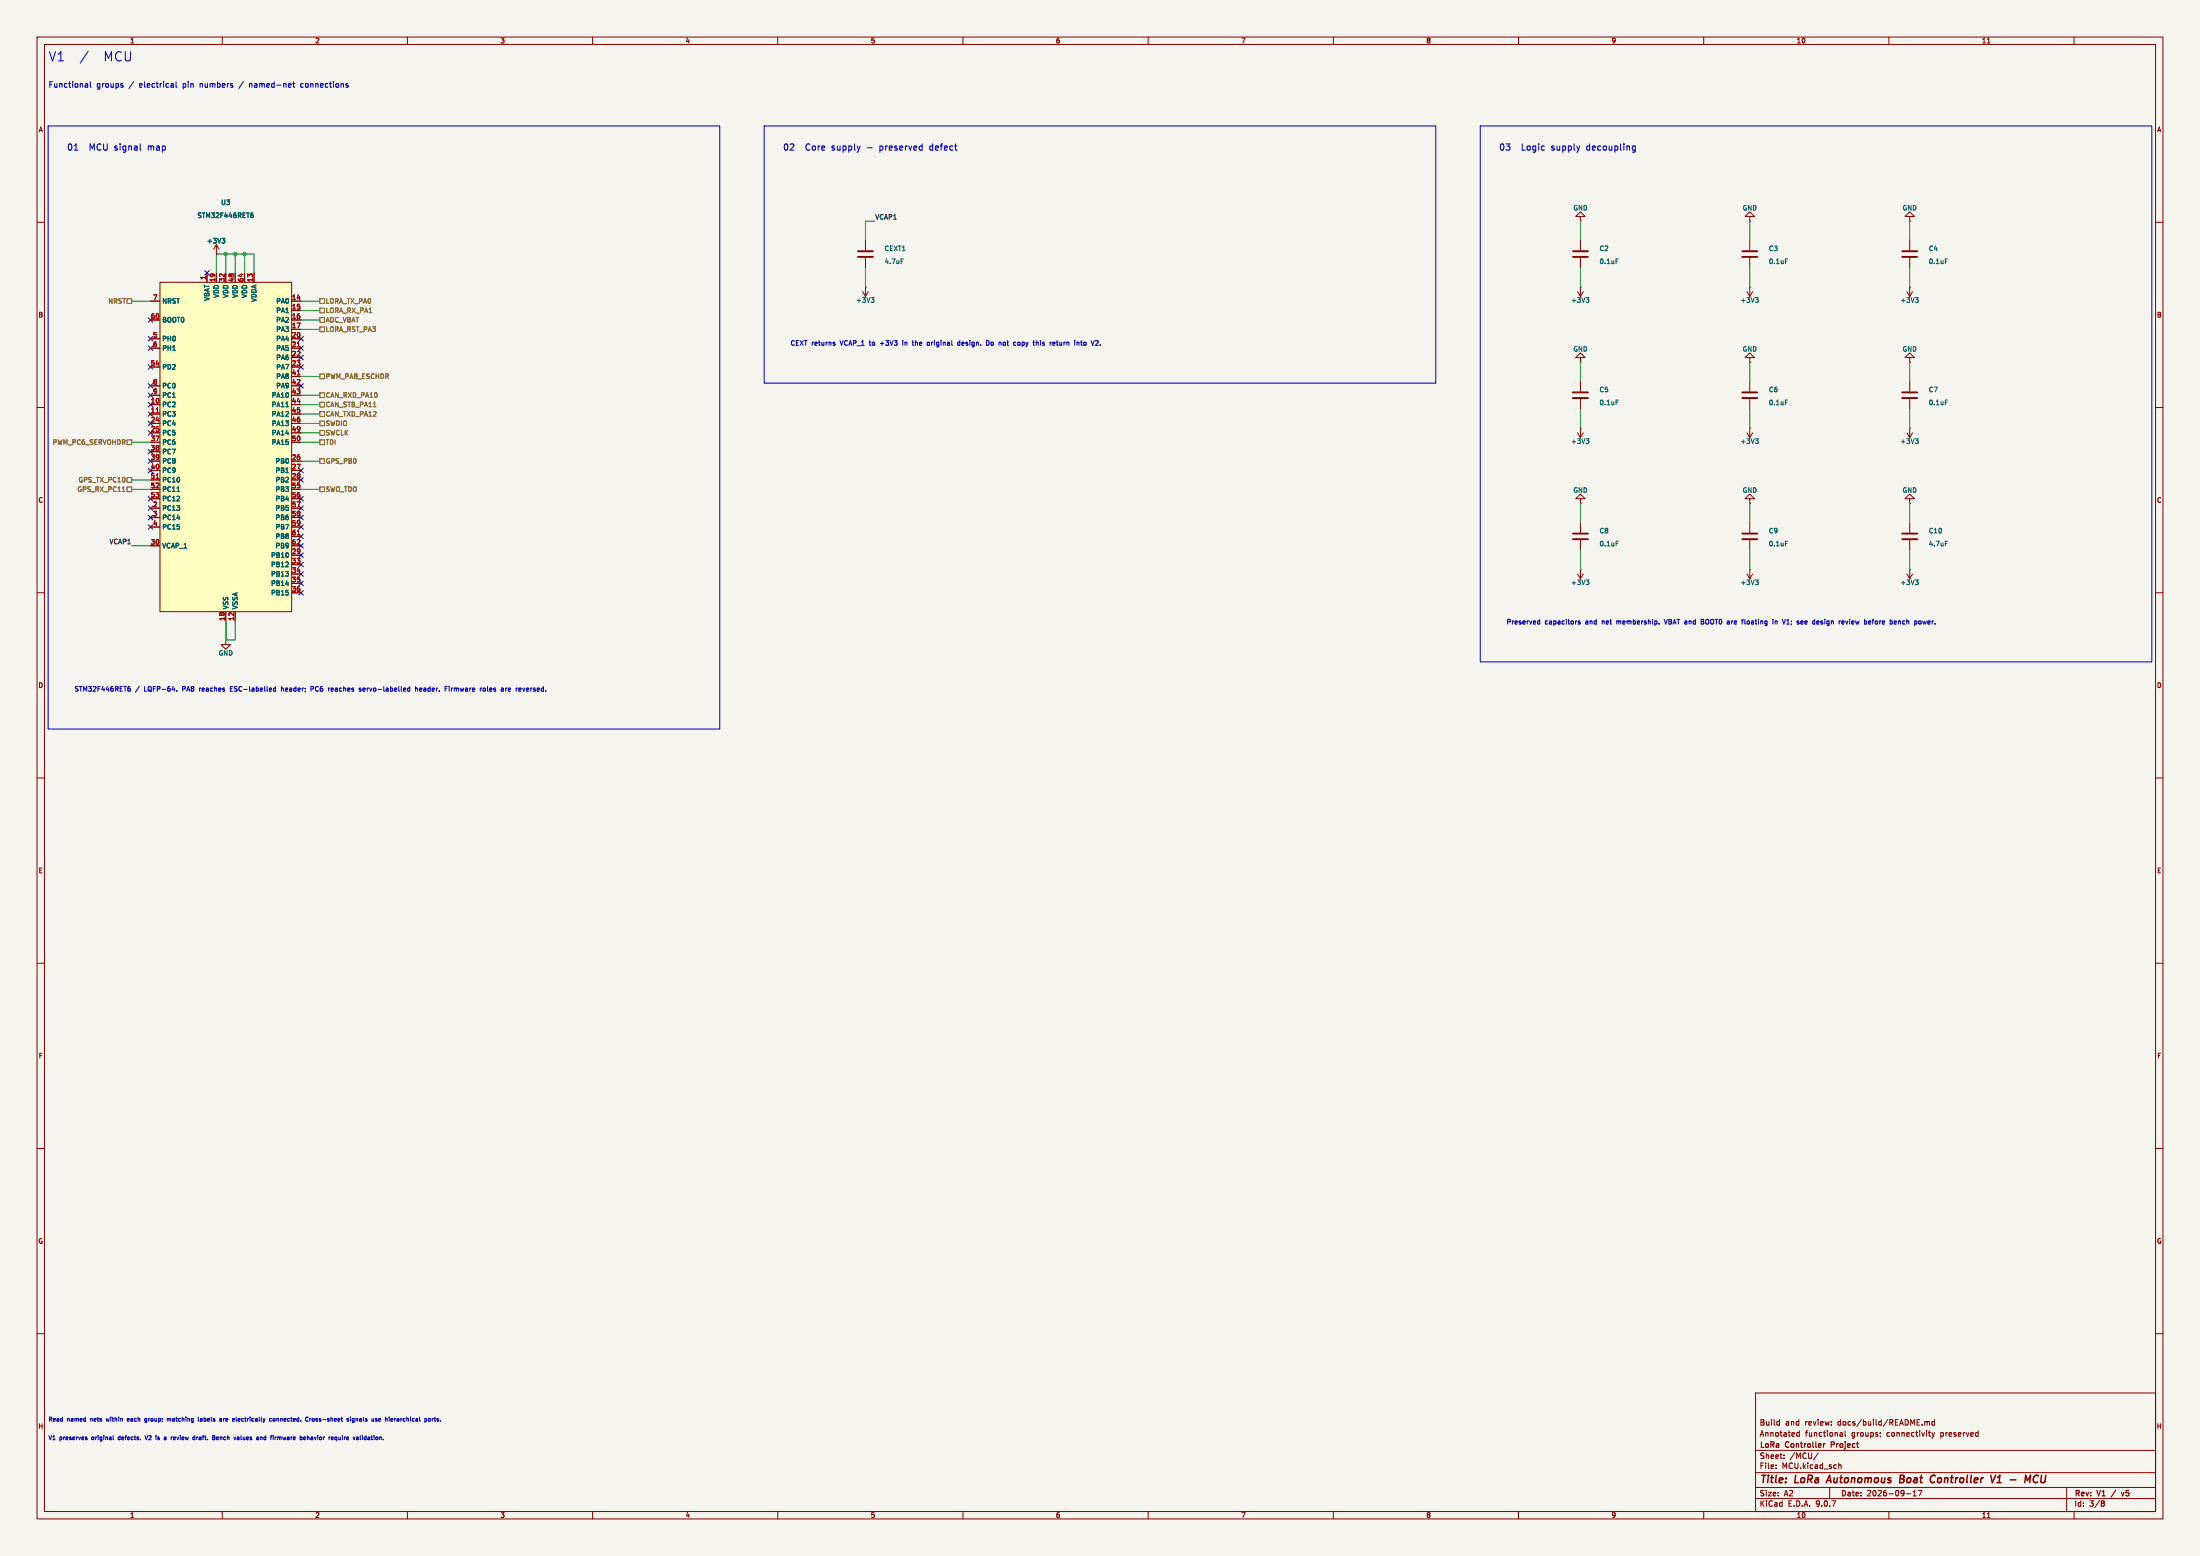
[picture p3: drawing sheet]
<svg xmlns="http://www.w3.org/2000/svg" width="594mm" height="420mm" viewBox="0 0 594 420" stroke-linecap="round" stroke-linejoin="round" font-family="sans-serif">
<path d="M0 0h594v420h-594z" fill="#f5f4ef" stroke="#f5f4ef" stroke-width=".27"/>
<g fill="none" stroke="#840000" stroke-width=".27">
<path d="M10 10h574v400h-574zM12 12h570v396h-570zM60 10v2M110 10v2M160 10v2M210 10v2M260 10v2M310 10v2M360 10v2M410 10v2M460 10v2M510 10v2"/>
<path d="M536.6 11.6h.7M560 10v2M472.4 58.4h1.3l-1.3-1.2-1.2 1.2h1.2v1.3M472.4 59.7h.1M515.6 58.4h1.3l-1.3-1.2-1.3 1.2h1.3v1.3M515.6 59.7h.1M10 60h2M58.4 68.6h.1M58.4 66l-.7 1.3M58.4 66l.8 1.3M58.4 66v2.6M232.9 78.7l.8 1.3"/>
<path d="M233.7 77.5h.1M233.7 77.5v2.5M234.4 78.7l-.7 1.3M426 78.7l.7 1.3M426.7 77.5h.1M426.7 64.8v2.8M426.7 69.6v2.8M426.7 77.5v2.5M427.5 78.7l-.8 1.3M471.7 78.7l.7 1.3M472.4 77.5h.1M472.4 64.8v2.8"/>
<path d="M472.4 69.6v2.8M472.4 77.5v2.5M473.2 78.7l-.8 1.3M514.9 78.7l.7 1.3M515.6 77.5h.1M515.6 64.8v2.8M515.6 69.6v2.8M515.6 77.5v2.5M516.4 78.7l-.8 1.3M582 60h2M426.7 96.5h1.3l-1.3-1.2-1.3 1.2h1.3v1.3M426.7 97.8h.1"/>
<path d="M472.4 96.5h1.3l-1.3-1.2-1.2 1.2h1.2v1.3M472.4 97.8h.1M10 110h2M426 116.8l.7 1.3M426.7 115.6h.1M426.7 102.9v2.8M426.7 107.7v2.8M426.7 115.6v2.5M427.5 116.8l-.8 1.3M471.7 116.8l.7 1.3M472.4 115.6h.1M472.4 102.9v2.8"/>
<path d="M472.4 107.7v2.8M472.4 115.6v2.5M473.2 116.8l-.8 1.3M582 110h2M426.7 134.6h1.3l-1.3-1.2-1.3 1.2h1.3v1.3M426.7 135.9h.1M472.4 134.6h1.3l-1.3-1.2-1.2 1.2h1.2v1.3M472.4 135.9h.1M426.7 141v2.8M426.7 145.8v2.8M471.7 154.9l.7 1.3M472.4 153.7h.1"/>
<path d="M472.4 153.7v2.5M473.2 154.9l-.8 1.3M10 160h2M582 160h2M10 210h2M582 210h2M10 260h2M582 260h2M10 310h2M582 310h2M10 360h2M474 376h108v32h-108z"/>
<path d="M582 360h2M474 397.5h108M474 391.5h108M479.5 396.2v.2M479.5 395.4v.2M480 383.7h.5M480.5 383.2v1.5M480.5 384.6l-.5 .1M481.7 393.5v.2M481.7 392.7v.2M485.1 387.4l.3 .3 .4-.1M485.8 386.2v1.5"/>
<path d="M485.8 386.7h-.4l-.3 .3M491 392.1l-1.3 1.9M496.5 394.9v1.5M496.5 395.5l.5-.1 .1 1M496.8 387.6h.7M496.8 386.7h.6l.1 1M497.5 387l-.7 .2M498.2 386.2v1.3l.2 .2M507.7 386.7v.2M507.7 387.6l-.1 .3M519.7 383.8l.4-.1 .2 .2M519.7 383.7v1"/>
<path d="M520.3 383.9l.2-.2h.4l.1 1M520.3 383.9v.8M520.7 386.7h.5M521.1 387.7h.1M521.6 386.7l.4 1M522 387.7l-.4 .5M522.3 386.7l-.3 1M522.3 383.7h-.4l-.3 .3 .1 .6h.6M522.3 383.2v1.5M60 408v2M110 408v2M160 408v2"/>
<path d="M210 408v2M260 408v2M310 408v2M360 408v2M410 408v2M460 408v2M474 404.5h108M474 401.5h108M494 401.5v3M510 408v2M514.7 403.2h1.2M516.5 403.8h.9"/>
<path d="M516.5 402.7l.5-.4v1.5M517.9 402.3h1l-.7 1.5M536.6 409.6h.7M558 401.5v6.5M560 408v2M567.6 405.1l.6 .3-.3 .3M567.6 405.7h.3M567.9 405.7l.3 .6-.6 .3"/>
</g>
<path d="M494.4 390h.6M495 389.2h-.6v1.5M571.3 402.2l-1.3 1.9M572.8 402.8l.3 1 .4-1" fill="none" stroke="#840000" stroke-width=".3"/>
<g fill="none" stroke="#840000" stroke-width=".4">
<path d="M494 398.2l-.9 2M513 399.1h.7M513.7 399.1l.2 .1M513.8 398.2h-.7l-.2 2 .9-.1M513.9 399.1h-.2M521.7 398.3l.5-.1 .3 .2M538.8 398.2l-.9 2M539.3 398.8l.7-.6-.3 2M542.8 399.4h1.5M550.3 398.4a.96 .96 0 0 0-1.3 .5 .96 .96 0 0 0 .7 1.3l.4-.2M522.3 400l-.4 .2M539.2 400.2h1.1"/>
<path d="M546.7 400.2l.2-2 .5 1.4 .9-1.4-.3 2"/>
</g>
<g fill="none" stroke="#006464" stroke-width=".27">
<path d="M59.9 64.3h.8l-.4 .5M60.5 64.8l.2 .3-.2 .5M436.3 69.9h.6M482.1 69.9h.6M525.2 69.9h.6M235.2 80.3h.8l-.4 .5M235.7 80.8l.3 .3-.3 .5M428.2 80.3h.8l-.4 .5M428.8 80.8l.2 .3-.2 .5M474 80.3h.7l-.4 .5M474.5 80.8l.2 .3-.2 .5M517.1 80.3h.8l-.4 .5"/>
<path d="M517.7 80.8l.2 .3-.2 .5M428.2 118.4h.8l-.4 .5M428.8 118.9l.2 .3-.2 .5M436.3 108h.6M474 118.4h.7l-.4 .5M474.5 118.9l.2 .3-.2 .5M482.1 108h.6M436.3 146.1h.6M474 156.5h.7l-.4 .5M474.5 157l.2 .3-.2 .5"/>
</g>
<path d="M424.7 67.8h4.1M424.7 69.3h4.1M470.4 67.8h4.1M470.4 69.3h4.1M513.6 67.8h4.1M513.6 69.3h4.1M424.7 105.9h4.1M424.7 107.4h4.1M470.4 105.9h4.1M470.4 107.4h4.1M424.7 144h4.1M424.7 145.5h4.1" fill="none" stroke="#840000" stroke-width=".51"/>
<path d="M43.2 76.2h35.5v88.9h-35.5z" fill="#ffffc2"/>
<g fill="none" stroke="#840000" stroke-width=".27">
<path d="M426.7 58.4h1.3l-1.3-1.2-1.3 1.2h1.3v1.3M426.7 59.7h.1M43.2 76.2h35.5v88.9h-35.5zM55.9 73.7v2.5M58.4 68.6h.1M58.4 73.7v2.5M61 73.7v2.5M63.5 73.7v2.5M66 73.7v2.5M68.6 73.7v2.5M233.7 64.8v2.8M233.7 69.6v2.8"/>
<path d="M40.6 81.3h2.6M40.6 86.4h2.6M40.6 91.4h2.6M40.6 94h2.6M40.6 99.1h2.6M78.7 81.3h2.6M78.7 86.4h2.6M78.7 91.4h2.6M78.7 94h2.6M78.7 99.1h2.6M78.7 83.8h2.6M78.7 88.9h2.6"/>
<path d="M78.7 96.5h2.6M515.6 96.5h1.3l-1.3-1.2-1.3 1.2h1.3v1.3M515.6 97.8h.1M40.6 104.1h2.6M40.6 106.7h2.6M40.6 109.2h2.6M40.6 111.8h2.6M40.6 114.3h2.6M40.6 116.8h2.6M40.6 119.4h2.6M78.7 104.1h2.6M78.7 106.7h2.6"/>
<path d="M78.7 109.2h2.6M78.7 111.8h2.6M78.7 114.3h2.6M78.7 116.8h2.6M78.7 119.4h2.6M78.7 101.6h2.6M514.9 116.8l.7 1.3M515.6 115.6h.1M515.6 102.9v2.8M515.6 107.7v2.8M515.6 115.6v2.5M516.4 116.8l-.8 1.3"/>
<path d="M40.6 121.9h2.6M40.6 124.5h2.6M40.6 127h2.6M40.6 129.5h2.6M40.6 132.1h2.6M40.6 134.6h2.6M40.6 137.2h2.6M40.6 139.7h2.6M78.7 124.5h2.6M78.7 127h2.6M78.7 129.5h2.6M78.7 132.1h2.6"/>
<path d="M78.7 134.6h2.6M78.7 137.2h2.6M78.7 139.7h2.6M515.6 134.6h1.3l-1.3-1.2-1.3 1.2h1.3v1.3M515.6 135.9h.1M40.6 142.2h2.6M40.6 147.3h2.6M78.7 142.2h2.6M78.7 147.3h2.6M78.7 144.8h2.6M78.7 149.9h2.6M78.7 152.4h2.6"/>
<path d="M78.7 154.9h2.6M78.7 157.5h2.6M426 154.9l.7 1.3M426.7 153.7h.1M426.7 153.7v2.5M427.5 154.9l-.8 1.3M472.4 141v2.8M472.4 145.8v2.8M514.9 154.9l.7 1.3M515.6 153.7h.1M515.6 141v2.8M515.6 145.8v2.8"/>
<path d="M515.6 153.7v2.5M516.4 154.9l-.8 1.3M61 172.7v1.3h1.2l-1.2 1.3-1.3-1.3h1.3M61 172.7h.1M61 165.1v2.5M63.5 165.1v2.5M78.7 160h2.6"/>
</g>
<path d="M80.3 93.6h.7M42.2 111.3h.7M80.3 101.2h.7M42.2 129.1h.7M80.3 144.4h.7" fill="none" stroke="#a90000" stroke-width=".27"/>
<g fill="none" stroke="#006464" stroke-width=".27">
<path d="M67.9 58l.5 .2-.1 .4-.4 .1M68.3 57.5h-.4M59.9 64.3h.8l-.4 .5M60.5 64.8l.2 .3-.2 .5M243.3 69.9h.6M77.2 109.8h.7M517.1 118.4h.8l-.4 .5M517.7 118.9l.2 .3-.2 .5M525.2 108h.6M47.8 132.7h.7M428.2 156.5h.8l-.4 .5M428.8 157l.2 .3-.2 .5"/>
<path d="M482.1 146.1h.6M517.1 156.5h.8l-.4 .5M517.7 157l.2 .3-.2 .5M525.2 146.1h.6"/>
</g>
<path d="M231.6 67.8h4.1M231.6 69.3h4.1M513.6 105.9h4.1M513.6 107.4h4.1M470.4 144h4.1M470.4 145.5h4.1M513.6 144h4.1M513.6 145.5h4.1" fill="none" stroke="#840000" stroke-width=".51"/>
<g fill="none" stroke="#725600" stroke-width=".27">
<path d="M34.3 80.6h1.3v1.3h-1.3zM86.4 83.2h1.2v1.3h-1.2zM86.4 80.6h1.2v1.3h-1.2zM86.4 85.7h1.2v1.3h-1.2zM86.4 88.3h1.2v1.2h-1.2zM34.3 118.7h1.3v1.3h-1.3zM86.4 108.6h1.2v1.3h-1.2zM86.4 111.1h1.2v1.3h-1.2zM86.4 116.2h1.2v1.3h-1.2zM86.4 118.7h1.2v1.3h-1.2zM86.4 113.7h1.2v1.2h-1.2zM86.4 101h1.2v1.2h-1.2z"/>
<path d="M86.4 106h1.2v1.3h-1.2zM33 132.7h.8M34.3 128.9h1.3v1.3h-1.3zM34.3 131.4h1.3v1.3h-1.3zM86.4 131.4h1.2v1.3h-1.2zM86.4 123.8h1.2v1.3h-1.2z"/>
</g>
<g fill="none" stroke="#009600" stroke-width=".27">
<path d="M236.2 59.7h-2.5v5.1M426.7 59.7v5.1M472.4 59.7v5.1M515.6 59.7v5.1M58.4 73.7v-5.1h10.2v5.1M61 68.6v5.1M63.5 68.6v5.1M66 68.6v5.1M233.7 72.4v5.1M426.7 72.4v5.1M472.4 72.4v5.1M515.6 72.4v5.1"/>
<path d="M35.6 81.3h5M81.3 83.8h5.1M81.3 81.3h5.1M81.3 88.9h5.1M81.3 86.4h5.1M426.7 97.8v5.1M472.4 97.8v5.1M515.6 97.8v5.1M35.6 119.4h5M81.3 119.4h5.1M81.3 116.8h5.1M81.3 114.3h5.1"/>
<path d="M81.3 111.8h5.1M81.3 109.2h5.1M81.3 106.7h5.1M81.3 101.6h5.1M426.7 110.5v5.1M472.4 110.5v5.1M515.6 110.5v5.1M35.6 132.1h5M35.6 129.5h5M81.3 124.5h5.1M81.3 132.1h5.1M426.7 135.9v5.1"/>
<path d="M472.4 135.9v5.1M515.6 135.9v5.1M35.6 147.3h5M426.7 148.6v5.1M472.4 148.6v5.1M515.6 148.6v5.1M61 167.6v5.1h2.5v-5.1"/>
</g>
<g fill="none" stroke="#000084" stroke-width=".27">
<path d="M55.3 73.1l1.2 1.2M56.5 73.1l-1.2 1.2M40 85.8l1.2 1.2M40 90.8l1.2 1.2M40 93.4l1.2 1.2M40 98.5l1.2 1.2M41.2 85.8l-1.2 1.2M41.2 90.8l-1.2 1.2M41.2 93.4l-1.2 1.2M41.2 98.5l-1.2 1.2M80.7 95.9l1.2 1.2M80.7 90.8l1.2 1.2"/>
<path d="M80.7 93.4l1.2 1.2M80.7 98.5l1.2 1.2M81.9 95.9l-1.2 1.2M81.9 90.8l-1.2 1.2M81.9 93.4l-1.2 1.2M81.9 98.5l-1.2 1.2M40 108.6l1.2 1.2M40 111.2l1.2 1.2M40 113.7l1.2 1.2M40 116.2l1.2 1.2M40 106.1l1.2 1.2M40 103.5l1.2 1.2"/>
<path d="M41.2 108.6l-1.2 1.2M41.2 111.2l-1.2 1.2M41.2 113.7l-1.2 1.2M41.2 116.2l-1.2 1.2M41.2 106.1l-1.2 1.2M41.2 103.5l-1.2 1.2M80.7 103.5l1.2 1.2M81.9 103.5l-1.2 1.2M40 121.3l1.2 1.2M40 123.9l1.2 1.2M40 126.4l1.2 1.2M40 134l1.2 1.2"/>
<path d="M40 136.6l1.2 1.2M40 139.1l1.2 1.2M41.2 134l-1.2 1.2M41.2 139.1l-1.2 1.2M41.2 121.3l-1.2 1.2M41.2 123.9l-1.2 1.2M41.2 126.4l-1.2 1.2M41.2 136.6l-1.2 1.2M80.7 128.9l1.2 1.2M80.7 126.4l1.2 1.2M80.7 134l1.2 1.2M80.7 136.6l1.2 1.2"/>
<path d="M80.7 139.1l1.2 1.2M81.9 128.9l-1.2 1.2M81.9 126.4l-1.2 1.2M81.9 134l-1.2 1.2M81.9 136.6l-1.2 1.2M81.9 139.1l-1.2 1.2M40 141.6l1.2 1.2M41.2 141.6l-1.2 1.2M80.7 141.6l1.2 1.2M80.7 144.2l1.2 1.2M80.7 146.7l1.2 1.2M80.7 149.3l1.2 1.2"/>
<path d="M80.7 151.8l1.2 1.2M80.7 154.3l1.2 1.2M80.7 156.9l1.2 1.2M80.7 159.4l1.2 1.2M81.9 141.6l-1.2 1.2M81.9 144.2l-1.2 1.2M81.9 146.7l-1.2 1.2M81.9 149.3l-1.2 1.2M81.9 151.8l-1.2 1.2M81.9 154.3l-1.2 1.2M81.9 156.9l-1.2 1.2M81.9 159.4l-1.2 1.2"/>
</g>
<g fill="none" stroke="#0000c2" stroke-width=".27">
<path d="M23.8 13.8l-2.1 3.2M13 34h181.3v162.8h-181.3zM23.2 22.6l.5 .2v.8M23.7 23.5l-.5 .1M23.7 22.9l-.5 .1M24.4 22.1v1.2l.2 .3M33 23.1l.2 .2-.2 .3M33 22.6h.2M37.9 38.8v1.5l.2 .2M46.3 22.6l.5 .2v.8M46.8 23.5l-.5 .1M46.8 22.9l-.5 .1"/>
<path d="M47.5 22.1v1.2l.2 .3M67.4 22.6v1M67.5 22.6l-.1 .1M79 22.6h.6M79.2 22.1v1.2l.4 .3M81.5 22.6l-.3 .2v.5l.3 .3M93.8 23.1l.2 .2-.2 .3M93.8 22.6h.2M206.3 34h181.4v69.4h-181.4zM232.2 39.4l-.4 1.1M248.8 39.4l.2 .1M249 38.8v1.7"/>
<path d="M399.7 34h181.3v144.7h-181.3zM426.5 39.4l-.4 1.1M441.5 39.5l-.5-.1-.3 .3 .2 .8h.6M441.5 39.4v1.4l-.3 .3-.4-.1M20 40.5h1M249 40.5h-.2M225.1 92.8l.4 .2-.5 .2M225.1 92.4h.3M243.7 91.9v.2M243.7 92.4v.8M246.3 92.4h.5M246.5 91.9v1.1l.3 .2"/>
<path d="M250.9 92.4h-.3l-.3 .2 .1 .5h.5M259.2 92.4h-.4l-.3 .2 .2 .5h.5M259.2 91.9v1.3M266.3 91.9a.64 .64 0 0 1 .8 .7 .64 .64 0 0 1-.8 .6zM270.9 92.5v.6M275.2 92.4l-.4 .2v.5l.4 .1M279.8 92.4h.5v.8M284.3 93.1h.5M284.3 92.4h.4l.2 .3-.6 .1M285.2 92.4h.5M290.8 92.4h.5v.8M291.7 92.4h.5"/>
<path d="M291.9 91.9v1.1l.3 .2M296 91.9l.4 .1 .1 .3-.8 .9h.8M415.2 167.7h.5M415.7 167.2v1.2h-.5M425.6 167.6h.2M426.6 167.7l-.5 .1 .5 .3v.3h-.5M448 168.3v.1M449.3 167.2l.5 1.2M459.3 167.8h.4M459.7 167.8h.2M459.9 167.2h-.6v1.2h.6M459.9 167.7l-.2 .1"/>
<path d="M466.9 167.7l-.1 .7M466.9 167.9l-.1 .1M471.1 167.2v1.1l.2 .1M478.6 167.2l.1 .1M478.7 167.3h.1M478.7 167.6v.8M479.3 167.7l.3-.1 .2 .2M479.3 167.6v.8M482.4 168.4h.7M482.7 167.4l-.3 .1M486.3 168.4h.5M486.3 167.7h.5"/>
<path d="M486.8 167.9l-.6 .1M490.6 168.4h.5M490.6 167.7l.3-.1 .2 .2M491.1 167.9l-.6 .1M497.4 168.4h.4M497.4 167.7l.3-.1 .2 .3-.6 .1M498.3 167.6l.3 .8M504.7 167.6l.3 .1 .1 .2-.6 .1M505 168.4h-.3M505.5 167.6h.4M511.5 168.4h.5M511.5 167.7l.4-.1 .2 .3-.6 .1"/>
<path d="M512.6 167.6v.8M512.8 167.6l-.2 .1M518.5 167.6l.2 .2-.2 .6M519.1 167.6l.3 .8 .2-.6M34.7 185.8l.5 .2v.4l-.5 .2M35.1 185.3l-.4 .1M46.5 186.1h.8M47.7 186.4v.2M62.2 185.9h.4M62.8 185.3h-.6v1.3h.6M74.4 185.8l-.4-.1-.2 .3 .1 .5h.5M74.4 185.3v1.3"/>
<path d="M76 185.3v1.3M76.3 185.7l-.3 .1M84.6 185.4l-.6-.1v1.3M84.6 185.9l-.6 .1M88.9 185.7h.1M89.5 185.8v.7M90 186l-.6 .1M97.4 185.8l-.4 .1 .4 .3v.3h-.4M110.6 185.8l-.3-.1-.3 .3 .1 .5h.5M110.6 185.3v1.3M112.2 185.8h.5v.8M112.2 185.3v1.3"/>
<path d="M113.4 185.8v.7M113.9 186l-.6 .1M120.2 185.3h.6M120.2 185.9h.4M121.3 185.3v.1M121.3 185.7v.9M129.9 185.7h.1M130.5 185.8h.5v.7l-.5-.1zM136.5 185.7v.9M136.9 185.7l-.4 .3M141.1 185.7l.3 .9M23.2 388.2l.3 .3-.3 .1"/>
<path d="M23.2 387.9h.3M30.5 387.5l.2 1.1M34.7 382.9l-.3 .1v.6h.3M34.9 383.1l-.5 .1M39.1 383.9h.4M39.1 387.5l.4 1.1M39.5 382.9l-.4 .2v.4l.4 .1M44.5 387.9l.3 .1v.6M44.8 388.6h-.3M44.8 388.1l-.3 .1M45.2 383l.3-.1 .1 .1M45.2 382.9v.7"/>
<path d="M45.6 383v.6M45.8 382.9l-.2 .1M47.2 387.9l-.4 .1 .1 .6h.3M47.4 388.1l-.6 .1M52.3 387.9h.3M52.6 388.6h-.3M52.6 387.5v1.1M53.1 387.9v.7M53.2 387.9l-.1 .2M53.5 382.5l.2 1.1M54.4 382.9h-.3M54.5 383.2l-.4 .1v.3h.4"/>
<path d="M57.4 387.5l.5 .1M57.4 388h.4M57.8 388l.2 .2v.3l-.6 .1M57.9 387.6h.1M57.9 387.6l-.1 .4M58.8 387.9l-.3 .1v.6h.3M59 388.1l-.5 .1M59.3 383.5l.5 .1M59.4 382.9h.4v.7M59.8 383.1l-.5 .2M60.3 382.9v.7M60.5 382.9l-.2 .2"/>
<path d="M63.8 382.5l.1 1.1M64.1 387.9h.4v.7M64.5 388.1l-.5 .2 .2 .3h.3M70.3 388l.4-.1 .1 .7M70.3 387.9v.7M73.3 382.9h-.3l-.2 .2 .1 .5h.4M73.8 382.9l.5 .2-.2 .5-.4-.2zM74.5 387.9h.1M75 387.9v.7M75.1 387.9l-.1 .1M82 388.2l.5-.1v-.2l-.5 .1v.6h.5M82.7 382.6h.4"/>
<path d="M83 387.5v1.1M83.1 382.6h.1M83.2 383.5l-.5 .1M83.4 387.9l-.4 .1M83.7 382.9v.7M84 382.9l-.3 .2M84.3 383v.5M90.9 387.9h-.3l-.2 .2 .1 .5h.4M90.9 387.9v1.1M94.1 382.9l-.4 .1 .4 .3v.3h-.4M94.6 382.6h.1M94.6 382.9v.7"/>
<path d="M94.7 382.6h-.1M95.6 382.9h-.3l-.2 .2 .1 .5h.4M95.6 382.9v.9l-.5 .1M97.3 387.5l.1 1.1M97.9 387.6h.1M97.9 387.9v.7M101.4 383.2l.4 .3-.4 .1M101.4 382.9h.4M102.7 382.9l-.4 .1v.6h.4M102.8 383.1l-.5 .1M106.5 382.9v.7M106.7 382.9l-.2 .2"/>
<path d="M115.8 382.9l.4 .2-.2 .5-.3-.2zM116.7 382.9v.7M117 382.9l-.3 .2M117.2 382.9h.5M117.4 382.5l.1 1.1"/>
</g>
<g fill="#009600" stroke="#009600" stroke-width=".27">
<circle cx="61" cy="68.6" r=".46"/>
<circle cx="63.5" cy="68.6" r=".46"/>
<circle cx="66" cy="68.6" r=".46"/>
</g>
<g font-size="3.5" fill="#0000c2">
<text x="13" y="16.8">V1</text>
<text x="27.6" y="16.8">MCU</text>
</g>
<g font-size="2.8" fill="#840000">
<text x="475" y="400.9">Title:</text>
<text x="484.7" y="400.9">LoRa</text>
<text x="494.2" y="400.9">Autonomous</text>
<text x="514.5" y="400.9">Boat</text>
<text x="523.6" y="400.9">Controller</text>
<text x="551.6" y="400.9">MCU</text>
</g>
<g font-size="2.4" fill="#0000c2">
<text x="18" y="40.8">01</text>
<text x="24.1" y="40.8">MCU signal</text>
<text x="40" y="40.8">map</text>
<text x="211.3" y="40.8">02</text>
<text x="217.4" y="40.8">Core</text>
<text x="224.6" y="40.8">supply</text>
<text x="234.1" y="40.8">-</text>
<text x="237.7" y="40.8">preserved</text>
<text x="251.3" y="40.8">defect</text>
<text x="404.7" y="40.8">03</text>
<text x="410.7" y="40.8">Logic</text>
<text x="418.9" y="40.8">supply</text>
<text x="428.4" y="40.8">decoupling</text>
</g>
<g font-size="2.1" fill="#0000c2">
<text x="13" y="23.8">Functional</text>
<text x="26" y="23.8">groups</text>
<text x="34.9" y="23.8">/</text>
<text x="37.8" y="23.8">electrical</text>
<text x="49.6" y="23.8">pin</text>
<text x="54.4" y="23.8">numbers</text>
<text x="65.2" y="23.8">/</text>
<text x="68" y="23.8">named-net</text>
<text x="82" y="23.8">connections</text>
</g>
<g font-size="2.1" fill="#840000">
<text x="475" y="388">Annotated</text>
<text x="475" y="385">Build</text>
<text x="482" y="385">and</text>
<text x="487.4" y="388">functional</text>
<text x="487.4" y="385">review:</text>
<text x="496.3" y="385">docs/build/README.md</text>
<text x="500" y="388">groups;</text>
<text x="509.5" y="388">connectivity</text>
<text x="524.2" y="388">preserved</text>
<text x="475" y="394">Sheet:</text>
<text x="475" y="391.2">LoRa</text>
<text x="482.2" y="391.2">Controller</text>
<text x="483.2" y="394">/MCU/</text>
<text x="495.1" y="391.2">Project</text>
<text x="475" y="396.7">File:</text>
<text x="481.1" y="396.7">MCU.kicad_sch</text>
<text x="475" y="406.9">KiCad</text>
<text x="475" y="404.1">Size:</text>
<text x="481.7" y="404.1">A2</text>
<text x="482.7" y="406.9">E.D.A.</text>
<text x="490.3" y="406.9">9.0.7</text>
<text x="497" y="404.1">Date:</text>
<text x="504" y="404.1">2026-09-17</text>
<text x="560" y="404.3">Rev:</text>
<text x="560" y="406.9">Id:</text>
<text x="564.1" y="406.9">3/8</text>
<text x="566.4" y="404.3">V1</text>
<text x="574.2" y="404.3">v5</text>
</g>
<g font-size="1.8" fill="#840000">
<text x="35" y="11.9">1</text>
<text x="85" y="11.9">2</text>
<text x="135" y="11.9">3</text>
<text x="185" y="11.9">4</text>
<text x="235" y="11.9">5</text>
<text x="285" y="11.9">6</text>
<text x="335" y="11.9">7</text>
<text x="385" y="11.9">8</text>
<text x="435" y="11.9">9</text>
<text x="485" y="11.9">10</text>
<text x="535" y="11.9">11</text>
<text x="10.3" y="35.9">A</text>
<text x="582.3" y="35.9">A</text>
<text x="10.3" y="85.9">B</text>
<text x="582.3" y="85.9">B</text>
<text x="10.3" y="135.9">C</text>
<text x="582.3" y="135.9">C</text>
<text x="10.3" y="185.9">D</text>
<text x="582.3" y="185.9">D</text>
<text x="10.3" y="235.9">E</text>
<text x="582.3" y="235.9">E</text>
<text x="10.3" y="285.9">F</text>
<text x="582.3" y="285.9">F</text>
<text x="10.3" y="335.9">G</text>
<text x="582.3" y="335.9">G</text>
<text x="10.2" y="385.9">H</text>
<text x="582.2" y="385.9">H</text>
<text x="35" y="409.9">1</text>
<text x="85" y="409.9">2</text>
<text x="135" y="409.9">3</text>
<text x="185" y="409.9">4</text>
<text x="235" y="409.9">5</text>
<text x="285" y="409.9">6</text>
<text x="335" y="409.9">7</text>
<text x="385" y="409.9">8</text>
<text x="435" y="409.9">9</text>
<text x="485" y="409.9">10</text>
<text x="535" y="409.9">11</text>
</g>
<g font-size="1.8" fill="#006464">
<text x="53.2" y="59">STM32F446RET6</text>
<text x="59.6" y="55.5">U3</text>
<text x="424.7" y="57">GND</text>
<text x="470.4" y="57">GND</text>
<text x="513.6" y="57">GND</text>
<text x="55.8" y="65.9">+3V3</text>
<text x="238.7" y="67.9">CEXT1</text>
<text x="238.7" y="71.4">4.7uF</text>
<text x="431.8" y="67.9">C2</text>
<text x="431.8" y="71.4">0.1uF</text>
<text x="477.5" y="67.9">C3</text>
<text x="477.5" y="71.4">0.1uF</text>
<text x="520.7" y="67.9">C4</text>
<text x="520.7" y="71.4">0.1uF</text>
<text x="43.7" y="82.1">NRST</text>
<text x="56.7" y="81.3" transform="rotate(-90 56.7 81.3)">VBAT</text>
<text x="59.3" y="80.5" transform="rotate(-90 59.3 80.5)">VDD</text>
<text x="61.8" y="80.5" transform="rotate(-90 61.8 80.5)">VDD</text>
<text x="64.4" y="80.5" transform="rotate(-90 64.4 80.5)">VDD</text>
<text x="66.9" y="80.5" transform="rotate(-90 66.9 80.5)">VDD</text>
<text x="69.4" y="81.6" transform="rotate(-90 69.4 81.6)">VDDA</text>
<text x="74.5" y="82.1">PA0</text>
<text x="231" y="81.9">+3V3</text>
<text x="424.1" y="81.9">+3V3</text>
<text x="469.8" y="81.9">+3V3</text>
<text x="513" y="81.9">+3V3</text>
<text x="43.7" y="87.2">BOOT0</text>
<text x="74.5" y="84.7">PA1</text>
<text x="74.5" y="87.2">PA2</text>
<text x="74.5" y="89.8">PA3</text>
<text x="43.7" y="92.3">PH0</text>
<text x="43.7" y="94.8">PH1</text>
<text x="74.5" y="92.3">PA4</text>
<text x="74.5" y="94.8">PA5</text>
<text x="424.7" y="95.1">GND</text>
<text x="470.4" y="95.1">GND</text>
<text x="513.6" y="95.1">GND</text>
<text x="43.7" y="99.9">PD2</text>
<text x="74.5" y="97.4">PA6</text>
<text x="74.5" y="99.9">PA7</text>
<text x="43.7" y="105">PC0</text>
<text x="43.7" y="107.5">PC1</text>
<text x="73.3" y="107.5">PA10</text>
<text x="74.5" y="102.5">PA8</text>
<text x="74.5" y="105">PA9</text>
<text x="431.8" y="106">C5</text>
<text x="477.5" y="106">C6</text>
<text x="520.7" y="106">C7</text>
<text x="43.7" y="110.1">PC2</text>
<text x="43.7" y="112.6">PC3</text>
<text x="73.3" y="110.1">PA11</text>
<text x="73.3" y="112.6">PA12</text>
<text x="431.8" y="109.5">0.1uF</text>
<text x="477.5" y="109.5">0.1uF</text>
<text x="520.7" y="109.5">0.1uF</text>
<text x="43.7" y="115.2">PC4</text>
<text x="43.7" y="117.7">PC5</text>
<text x="73.3" y="115.2">PA13</text>
<text x="73.3" y="117.7">PA14</text>
<text x="424.1" y="120">+3V3</text>
<text x="469.8" y="120">+3V3</text>
<text x="513" y="120">+3V3</text>
<text x="43.7" y="120.2">PC6</text>
<text x="43.7" y="122.8">PC7</text>
<text x="43.7" y="125.3">PC8</text>
<text x="73.3" y="120.2">PA15</text>
<text x="74.3" y="125.3">PB0</text>
<text x="43.7" y="127.9">PC9</text>
<text x="43.7" y="130.4">PC10</text>
<text x="74.3" y="127.9">PB1</text>
<text x="74.3" y="130.4">PB2</text>
<text x="43.7" y="132.9">PC11</text>
<text x="43.7" y="135.5">PC12</text>
<text x="74.3" y="132.9">PB3</text>
<text x="74.3" y="135.5">PB4</text>
<text x="424.7" y="133.2">GND</text>
<text x="470.4" y="133.2">GND</text>
<text x="513.6" y="133.2">GND</text>
<text x="43.7" y="138">PC13</text>
<text x="43.7" y="140.6">PC14</text>
<text x="43.7" y="143.1">PC15</text>
<text x="74.3" y="138">PB5</text>
<text x="74.3" y="140.6">PB6</text>
<text x="74.3" y="143.1">PB7</text>
<text x="43.7" y="148.2">VCAP_1</text>
<text x="74.3" y="145.6">PB8</text>
<text x="74.3" y="148.2">PB9</text>
<text x="431.8" y="144.1">C8</text>
<text x="431.8" y="147.6">0.1uF</text>
<text x="477.5" y="144.1">C9</text>
<text x="477.5" y="147.6">0.1uF</text>
<text x="520.7" y="144.1">C10</text>
<text x="520.7" y="147.6">4.7uF</text>
<text x="73.1" y="150.7">PB10</text>
<text x="73.1" y="153.3">PB12</text>
<text x="73.1" y="155.8">PB13</text>
<text x="73.1" y="158.3">PB14</text>
<text x="73.1" y="160.9">PB15</text>
<text x="424.1" y="158.1">+3V3</text>
<text x="469.8" y="158.1">+3V3</text>
<text x="513" y="158.1">+3V3</text>
<text x="61.8" y="164.6" transform="rotate(-90 61.8 164.6)">VSS</text>
<text x="64.4" y="164.6" transform="rotate(-90 64.4 164.6)">VSSA</text>
<text x="58.9" y="177.1">GND</text>
</g>
<g font-size="1.8" fill="#0f0f0f">
<text x="236.2" y="59.3">VCAP1</text>
<text x="29.4" y="147">VCAP1</text>
</g>
<g font-size="1.8" fill="#a90000">
<text x="55.6" y="75.6" transform="rotate(-90 55.6 75.6)">1</text>
<text x="58.2" y="76.2" transform="rotate(-90 58.2 76.2)">19</text>
<text x="60.7" y="76.2" transform="rotate(-90 60.7 76.2)">32</text>
<text x="63.2" y="76.2" transform="rotate(-90 63.2 76.2)">48</text>
<text x="65.8" y="76.2" transform="rotate(-90 65.8 76.2)">64</text>
<text x="68.3" y="76.2" transform="rotate(-90 68.3 76.2)">13</text>
<text x="41.2" y="81">7</text>
<text x="78.7" y="81">14</text>
<text x="78.7" y="83.6">15</text>
<text x="40.6" y="86.1">60</text>
<text x="78.7" y="86.1">16</text>
<text x="78.7" y="88.6">17</text>
<text x="41.2" y="91.2">5</text>
<text x="41.2" y="93.7">6</text>
<text x="78.7" y="91.2">20</text>
<text x="78.7" y="93.7">21</text>
<text x="40.6" y="98.8">54</text>
<text x="78.7" y="96.3">22</text>
<text x="78.7" y="98.8">23</text>
<text x="78.7" y="101.3">41</text>
<text x="41.2" y="103.9">8</text>
<text x="41.2" y="106.4">9</text>
<text x="78.7" y="103.9">42</text>
<text x="78.7" y="106.4">43</text>
<text x="40.6" y="109">10</text>
<text x="40.6" y="111.5">11</text>
<text x="78.7" y="109">44</text>
<text x="78.7" y="111.5">45</text>
<text x="40.6" y="114">24</text>
<text x="40.6" y="116.6">25</text>
<text x="40.6" y="119.1">37</text>
<text x="78.7" y="114">46</text>
<text x="78.7" y="116.6">49</text>
<text x="78.7" y="119.1">50</text>
<text x="40.6" y="121.7">38</text>
<text x="40.6" y="124.2">39</text>
<text x="78.7" y="124.2">26</text>
<text x="40.6" y="126.7">40</text>
<text x="40.6" y="129.3">51</text>
<text x="40.6" y="131.8">52</text>
<text x="78.7" y="126.7">27</text>
<text x="78.7" y="129.3">28</text>
<text x="78.7" y="131.8">55</text>
<text x="40.6" y="134.4">53</text>
<text x="41.2" y="136.9">2</text>
<text x="78.7" y="134.4">56</text>
<text x="78.7" y="136.9">57</text>
<text x="41.2" y="139.4">3</text>
<text x="41.2" y="142">4</text>
<text x="78.7" y="139.4">58</text>
<text x="78.7" y="142">59</text>
<text x="40.6" y="147.1">30</text>
<text x="78.7" y="144.5">61</text>
<text x="78.7" y="147.1">62</text>
<text x="78.7" y="149.6">29</text>
<text x="78.7" y="152.1">33</text>
<text x="78.7" y="154.7">34</text>
<text x="78.7" y="157.2">35</text>
<text x="78.7" y="159.8">36</text>
<text x="60.7" y="167.7" transform="rotate(-90 60.7 167.7)">18</text>
<text x="63.2" y="167.7" transform="rotate(-90 63.2 167.7)">12</text>
</g>
<g font-size="1.8" fill="#725600">
<text x="29.1" y="82.1">NRST</text>
<text x="87.8" y="82.1">LORA_TX_PA0</text>
<text x="87.8" y="84.7">LORA_RX_PA1</text>
<text x="87.8" y="87.2">ADC_VBAT</text>
<text x="87.8" y="89.8">LORA_RST_PA3</text>
<text x="87.8" y="102.5">PWM_PA8_ESCHDR</text>
<text x="87.8" y="107.5">CAN_RXD_PA10</text>
<text x="87.8" y="110.1">CAN_STB_PA11</text>
<text x="87.8" y="112.6">CAN_TXD_PA12</text>
<text x="87.8" y="117.7">SWCLK</text>
<text x="87.8" y="115.2">SWDIO</text>
<text x="14.1" y="120.2">PWM_PC6_SERVOHDR</text>
<text x="87.8" y="120.2">TDI</text>
<text x="87.8" y="125.3">GPS_PB0</text>
<text x="21.1" y="130.4">GPS_TX_PC10</text>
<text x="20.8" y="132.9">GPS_RX_PC11</text>
<text x="87.8" y="132.9">SWO_TDO</text>
</g>
<g font-size="1.8" fill="#0000c2">
<text x="213.3" y="93.4">CEXT returns</text>
<text x="227" y="93.4">VCAP_1</text>
<text x="235" y="93.4">to</text>
<text x="238.1" y="93.4">+3V3</text>
<text x="244.3" y="93.4">in</text>
<text x="247.3" y="93.4">the</text>
<text x="251.4" y="93.4">original</text>
<text x="259.8" y="93.4">design.</text>
<text x="267.8" y="93.4">Do</text>
<text x="271.4" y="93.4">not</text>
<text x="275.6" y="93.4">copy</text>
<text x="281.1" y="93.4">this</text>
<text x="285.8" y="93.4">return</text>
<text x="292.6" y="93.4">into</text>
<text x="297.4" y="93.4">V2.</text>
<text x="406.7" y="168.6">Preserved</text>
<text x="417.1" y="168.6">capacitors</text>
<text x="428.2" y="168.6">and</text>
<text x="432.8" y="168.6">net</text>
<text x="436.9" y="168.6">membership.</text>
<text x="450.1" y="168.6">VBAT and</text>
<text x="460.3" y="168.6">BOOT0</text>
<text x="467.6" y="168.6">are</text>
<text x="471.8" y="168.6">floating</text>
<text x="480.3" y="168.6">in</text>
<text x="483.2" y="168.6">V1;</text>
<text x="487.3" y="168.6">see</text>
<text x="491.7" y="168.6">design</text>
<text x="499" y="168.6">review</text>
<text x="506.1" y="168.6">before</text>
<text x="513.2" y="168.6">bench</text>
<text x="520" y="168.6">power.</text>
<text x="20" y="186.7">STM32F446RET6</text>
<text x="36.5" y="186.7">/</text>
<text x="39" y="186.7">LQFP-64.</text>
<text x="49.5" y="186.7">PA8</text>
<text x="54.3" y="186.7">reaches</text>
<text x="62.8" y="186.7">ESC-labelled</text>
<text x="76.8" y="186.7">header;</text>
<text x="85" y="186.7">PC6</text>
<text x="89.9" y="186.7">reaches</text>
<text x="98.5" y="186.7">servo-labelled</text>
<text x="113.8" y="186.7">header.</text>
<text x="122" y="186.7">Firmware</text>
<text x="131.7" y="186.7">roles</text>
<text x="137.6" y="186.7">are</text>
<text x="141.8" y="186.7">reversed.</text>
</g>
<g font-size="1.5" fill="#0000c2">
<text x="13" y="383.8">Read</text>
<text x="18.1" y="383.8">named</text>
<text x="24.6" y="383.8">nets</text>
<text x="29.1" y="383.8">within</text>
<text x="35" y="383.8">each</text>
<text x="40" y="383.8">group;</text>
<text x="46.2" y="383.8">matching</text>
<text x="54.8" y="383.8">labels</text>
<text x="60.9" y="383.8">are</text>
<text x="64.6" y="383.8">electrically</text>
<text x="74.8" y="383.8">connected.</text>
<text x="84.8" y="383.8">Cross-sheet</text>
<text x="96.2" y="383.8">signals</text>
<text x="103.1" y="383.8">use</text>
<text x="107" y="383.8">hierarchical</text>
<text x="117.9" y="383.8">ports.</text>
<text x="13" y="388.8">V1</text>
<text x="16.1" y="388.8">preserves</text>
<text x="24.9" y="388.8">original</text>
<text x="32.3" y="388.8">defects.</text>
<text x="39.9" y="388.8">V2</text>
<text x="42.9" y="388.8">is</text>
<text x="45.4" y="388.8">a</text>
<text x="47.5" y="388.8">review</text>
<text x="53.7" y="388.8">draft.</text>
<text x="59.2" y="388.8">Bench</text>
<text x="65.2" y="388.8">values</text>
<text x="71.6" y="388.8">and</text>
<text x="75.6" y="388.8">firmware</text>
<text x="83.8" y="388.8">behavior</text>
<text x="91.8" y="388.8">require</text>
<text x="98.6" y="388.8">validation.</text>
</g>
</svg>
